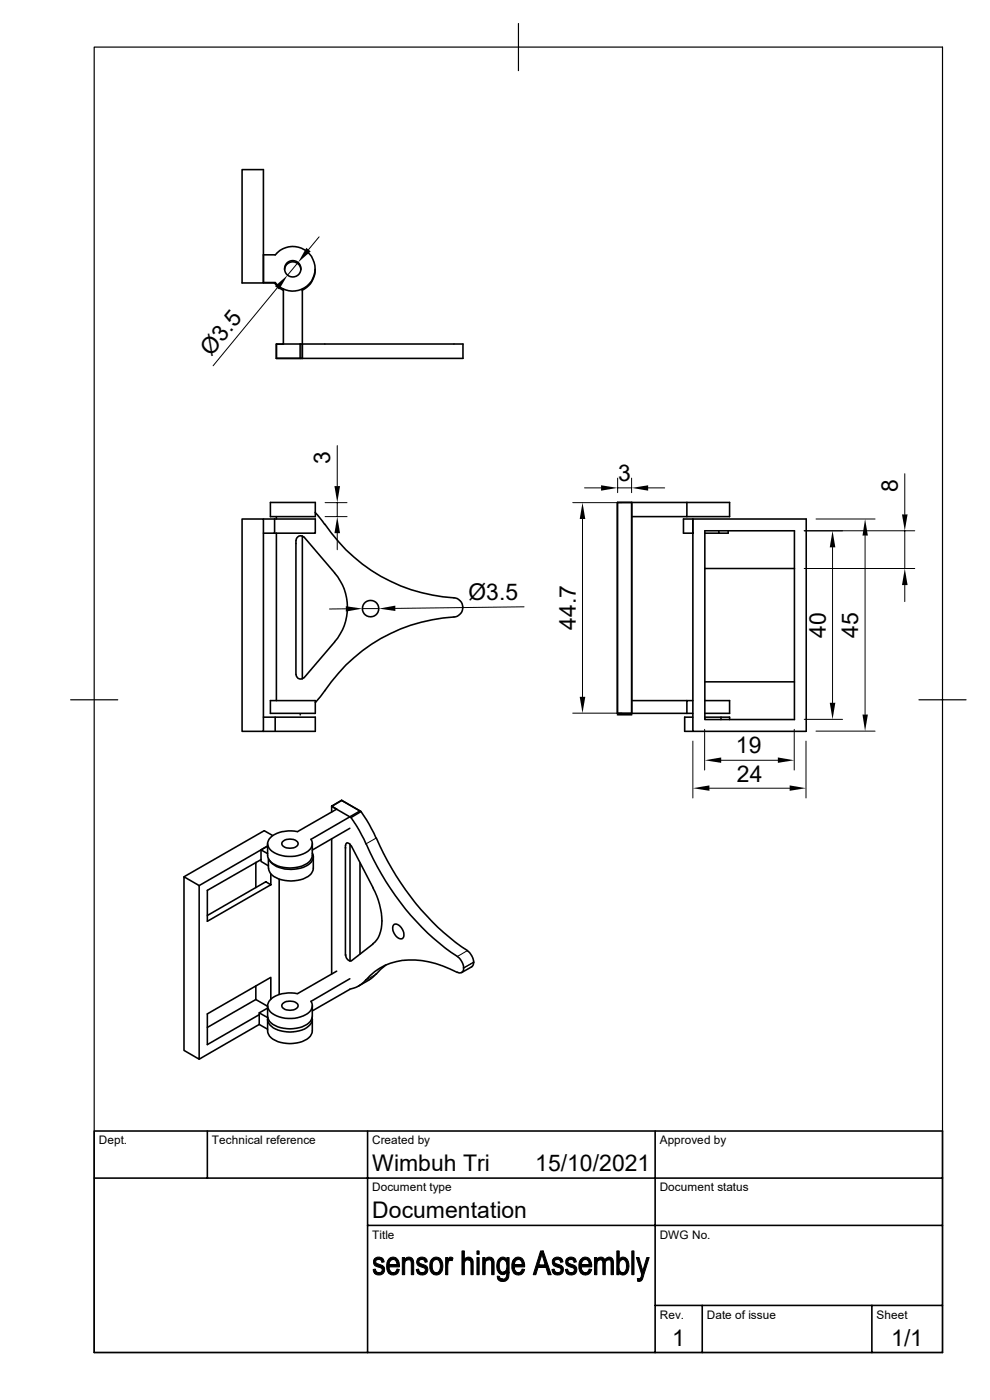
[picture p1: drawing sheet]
<svg xmlns="http://www.w3.org/2000/svg" width="210mm" height="297mm" viewBox="0 0 210 297" stroke-linecap="round" stroke-linejoin="round" font-family="sans-serif">
<g fill="none" stroke="#000" stroke-width=".34">
<path d="M51.4 36h4.5v24h-4.5zM58.2 60l.9 .9 1 .7M58.4 54.1h-2.5v5.8h2.5a4.7 4.7 0 0 0 6.9 .6 4.7 4.7 0 0 0 0-7 4.7 4.7 0 0 0-6.9 .6M60.4 57.2a1.74 1.74 0 0 1 1.7-1.7 1.74 1.74 0 0 1 1.7 1.7M66.8 57.1a4.8 4.8 0 0 1-2.7 4.5M55.9 60h2.4M58.6 76h5.5M58.6 76v-3h39.6v3h-34.1M60.1 61.3v11.7h-1.5v3M63.7 73v3zM63.7 73h.1M63.7 76h.1"/>
<path d="M64.1 61.3v14.7M51.4 110.1h4.5v45.1h-4.5zM55.9 110.1h2.4M57.4 106.6h9.5v3h-9.5zM58.3 110.1v3h-2.4M58.3 110.1h8.6v3h-8.6M58.6 109.6v.5M58.6 113.1v35.5M62.8 114.6v28.5M62.8 114.6a.98 .98 0 0 1 .7-.9 .98 .98 0 0 1 1.1 .3l6.4 7.5M64.1 113.7v30.3M66.8 108.7l2.1 2.6"/>
<path d="M68.9 111.2a35.3 35.3 0 0 0 27.7 15.7l.7 .3 .6 .6 .3 1M131 106.6h3v44.7h-3zM134 106.6h-3v44.7M134 106.6v44.7h-3M134 106.6h11.7M145 110.1h2v3h-2zM145.7 106.6v3h-11.7M145.7 106.6h9.1v3h-9.1M147 113.1h.1M147 110.1h24v45.1h-24zM149.5 113.1h3M149.5 112.6h19v40.1h-19z"/>
<path d="M152.5 112.6v.5M154.5 112.6v.5h-2M71 121.6a11.1 11.1 0 0 1 0 14.5M71 136.2l-6.4 7.5a.99 .99 0 0 1-1.1 .3 .99 .99 0 0 1-.7-.9M98.2 128.9a2.03 2.03 0 0 1-1.9 2 35.2 35.2 0 0 0-27.4 15.6l-2 2.6M98.2 128.8v.1M149.5 120.6h19M55.9 152.1h11v3.1h-11M57.4 148.6h9.5v2.7h-9.5zM58.4 152.1v3.1M63.7 151.6h.1M131 151.6h3z"/>
<path d="M134 151.3h11.7M134 148.6h11.7M145.7 151.3h1.3M147 152.1h-1.8v3.1h1.8M147 148.6h-1.3v2.7M149.5 152.1h3.5v.6M149.5 144.7h19M149.5 148.6h5.3v2.7h-5.3M153 152.1h1.8v.6M56.8 179v2.4a3.1 3.1 0 0 0 2.7 2.5 6.8 6.8 0 0 0 6.3-1.3l.4-.8 .1-2.8M57.8 177.2l-1.8-1-17 9.8M59.9 178.6a2.37 2.37 0 0 1 3.3 .2 1.32 1.32 0 0 1-1.7 1.2 1.32 1.32 0 0 1-1.7-1.2z"/>
<path d="M70.4 171.1v1.2M70.4 178v28.6M72.5 169.8l4.1 2.4M72.5 169.8l-2.1 1.3 4.1 2.3M72.5 169.8l-2.1 1.2 1 .7-8.2 4.7M73.3 179.9v22.7M73.3 179.9h.1M73.3 179.3v.6M73.3 179.3l.1-.4a.76 .76 0 0 1 1.1 .6M74.2 175.7l-7.9 4.6M74.3 179.1v24.8M74.5 173.4l1.7 2.7 1.4 2.9"/>
<path d="M74.5 179.5l4.6 8.8M76.4 172l-10.4 6.1a1.97 1.97 0 0 1-1.1 2.8 7 7 0 0 1-7.5-.6 1.8 1.8 0 0 1 .3-2.9 6.8 6.8 0 0 1 5.4-1M76.6 172.2l1.7 2.7 1.5 2.9M76.6 172.2l-2.1 1.2M77.7 179a53.8 53.8 0 0 0 19.3 23.9M79.8 177.8a53.8 53.8 0 0 0 19.4 23.9M39 186l3.2 1.9v36.8l-3.2-1.9zM54.3 183v5.3M55.4 182.4l-11.4 6.5v6.6l13.4-7.8M55.4 180.3v2.5l1.5 .9M56.8 181.1l-1.4-.8 1.4-.8-14.6 8.4M57.4 185.4v2.3"/>
<path d="M57.4 187.7l-1-.6-12.4 7.1M59.2 186.5v24.4M66.3 181a2.11 2.11 0 0 1-1.4 2.8 7.3 7.3 0 0 1-7.2-.6l-.5-.7M66.5 181.7v2.5a3.1 3.1 0 0 1-2.8 2.4 6.8 6.8 0 0 1-6.3-1.3 3.8 3.8 0 0 1-.5-3.1M76.4 183.1v19.3M79.1 188.3a12.7 12.7 0 0 1 1.4 10 4.2 4.2 0 0 1-1.4 1.9M83.5 196.3a1.28 1.28 0 0 1 1.8 .8 1.31 1.31 0 0 1-.1 2.1 2.24 2.24 0 0 1-1.7-2.9zM54.3 209.2v2.8l-10.3 6M54.3 212l2.5 1.5M55 217.3l-12.8 7.4M55 214.9l1.8 1a2.53 2.53 0 0 0 2.2 2.6 7.3 7.3 0 0 0 6.4-.8 1.82 1.82 0 0 0 .8-1.8M56.8 216.2v2.5a3.1 3.1 0 0 0 2.7 2.4 6.8 6.8 0 0 0 6.3-1.3l.4-.7 .1-2.9"/>
<path d="M56.8 213.9l-1.8 1v2.4l1.8 1.1M56.8 213.4v2.2a3.1 3.1 0 0 0 2.7 2.4 6.8 6.8 0 0 0 6.3-1.3l.4-.8 .1-2.5M57.4 212v-4.7l-13.4 7.8v6.5l11-6.3M59.9 212.9a2.37 2.37 0 0 1 3.3 .2 1.32 1.32 0 0 1-1.7 1.2 1.32 1.32 0 0 1-1.7-1.2zM71.4 206l-8.2 4.8M73.3 202.6h.1M73.3 202.6a1.06 1.06 0 0 0 1.2 1.2M74.2 209.9l-7.9 4.6M74.2 207.6l-8.2 4.8a1.97 1.97 0 0 1-1.1 2.9 7 7 0 0 1-7.5-.6 1.8 1.8 0 0 1 .3-2.9 6.8 6.8 0 0 1 5.4-1M77.6 207.9l-.4 .5a5.5 5.5 0 0 1-3 1.4M78.2 207.9l-2.1 1.3M79.1 200.3l-4.6 3.5"/>
<path d="M79.8 206.6l-1.6 1.3M81.9 204.7l-2.1 2M97 206.3a18.1 18.1 0 0 0-14.2-2 11.7 11.7 0 0 0-5.2 3.6M97 202.9a2.64 2.64 0 0 1 1.1 3.3l-.6 .2-.5-.2M99.1 201.7a3.2 3.2 0 0 1 1.4 2.4M100.1 205.1l-2.2 1.2M100.5 204.2l-.1 .5-.4 .4M100.5 204.1v.1M20 239.9h179.9v47h-179.9zM44 239.9v10M78 239.9v47M139 239.9v47"/>
<path d="M20 249.9h179.9M78 260h121.9M139 276.9h60.9M149 276.9v10M185 276.9v10"/>
<circle cx="62.1" cy="57" r="1.74"/>
<circle cx="78.6" cy="129.1" r="1.74"/>
</g>
<g fill="none" stroke="#000" stroke-width=".21">
<path d="M63.2 55.7l-2.2 2.7M67.7 50.2l-2.3 2.8M58.8 61.1l-13.6 16.5M71.5 94.5v8.6M69 106.6h4.6M69 109.6h4.6M71.5 106.6v3M71.5 113.1v3.5M121.5 106.6h10.4M123.6 110.1v37.7M124 103.5h3.5M131 101.4v3.1"/>
<path d="M131 103.5h3M134 101.4v3.1M137.5 103.5h3.5M170.6 112.6h23.5M173.1 110.1h12.5M176.6 116.1v33M183.5 113.6v38M191.9 100.5v8.6M191.9 112.6v8M73.4 129.2h-3.5M76.9 129.1h3.5M111.2 128.7l-27.3 .4"/>
<path d="M170.6 120.6h23.5M191.9 124.1v3.5M121.5 151.3h10.4M147 157.2v12.1M149.5 154.7v8.7M168.5 154.7v8.7M170.6 152.6h8.1M171 157.2v12.1M173.1 155.1h12.5M73.3 179.3h.1M79.8 177.8l-2.2 1.2M150.5 167.2h17"/>
<path d="M153 161.3h12M79.8 206.7l-2.2 1.2M99.1 201.7l-2.1 1.2M100.5 204.1l-2.2 1.2M100.5 204.2l-2.2 1.2"/>
</g>
<path d="M20 10h179.9v276.9h-179.9zM110 5v10M15 148.5h10M194.9 148.5h10" fill="none" stroke="#000" stroke-width=".25"/>
<g fill="#000" stroke="#000" stroke-width=".21">
<path d="M79.4 267.2h.9a.48 .48 0 0 0-.6 .4 .48 .48 0 0 0 .5 .5 1.29 1.29 0 0 1 1.3 1.6 1.28 1.28 0 0 1-2.1 .3h1a.61 .61 0 0 0 .7-.7 .61 .61 0 0 0-.8-.5 1.08 1.08 0 0 1-.9-1.6z" fill-rule="evenodd"/>
<path d="M79.2 269.3l.4-.1 .4 .7 .4 .1h-1z" fill-rule="evenodd"/>
<path d="M79.5 267a1.21 1.21 0 0 1 2 .7l-.5 .1a.58 .58 0 0 0-.7-.6h-.9z" fill-rule="evenodd"/>
<path d="M82.4 267.3l1-.1-.4 .1-.3 .4-.2 .6h2.2l.1 .1v.4h-2.3l.3 .9 .6 .3h-1a2.67 2.67 0 0 1 0-2.7z" fill-rule="evenodd"/>
<path d="M82.6 267a1.33 1.33 0 0 1 1.5-.1 1.33 1.33 0 0 1 .6 1.4h-2.1h1.6l-.2-.8-.2-.2-1.4-.1z" fill-rule="evenodd"/>
<path d="M82.4 270h1.3l.3-.3 .2-.5 .5 .1a1.32 1.32 0 0 1-.9 1.1 1.32 1.32 0 0 1-1.4-.4z" fill-rule="evenodd"/>
<path d="M85.3 266.8h.5v.5h.5l-.4 .6v2.5h-.6z" fill-rule="evenodd"/>
<path d="M85.9 267.2l.7 .1z" fill-rule="evenodd"/>
<path d="M86.1 266.9a1.07 1.07 0 0 1 1.3 0 1.07 1.07 0 0 1 .4 1.2v2.3h-.6v-2.6a.51 .51 0 0 0-.6-.5l-.7-.1z" fill-rule="evenodd"/>
<path d="M88.6 267.2h.9a.48 .48 0 0 0-.6 .4 .48 .48 0 0 0 .5 .5 1.37 1.37 0 0 1 1.4 1.4 1.24 1.24 0 0 1-1 1 1.24 1.24 0 0 1-1.2-.5h1a.58 .58 0 0 0 .7-.6 .58 .58 0 0 0-.7-.5 1.12 1.12 0 0 1-1-1.7z" fill-rule="evenodd"/>
<path d="M88.3 269.3l.5-.1 .3 .7 .5 .1h-1z" fill-rule="evenodd"/>
<path d="M88.7 267a1.16 1.16 0 0 1 1.9 .7l-.4 .1-.2-.4-.3-.2h-1.1z" fill-rule="evenodd"/>
<path d="M91.5 267.2h1a1.35 1.35 0 0 0-.8 1.9l.3 .6 .5 .3h-.9a2.89 2.89 0 0 1-.1-2.8z" fill-rule="evenodd"/>
<path d="M91.8 267a1.45 1.45 0 0 1 1.6 0 1.45 1.45 0 0 1 .5 1.6 1.47 1.47 0 0 1-.5 1.5 1.47 1.47 0 0 1-1.6 .2l-.2-.3h.9a1.58 1.58 0 0 0 .8-2.2l-.6-.6h-1.2z" fill-rule="evenodd"/>
<path d="M94.5 266.8h.5v.5h.6a1.01 1.01 0 0 0-.6 1.2v1.9h-.5z" fill-rule="evenodd"/>
<path d="M95.2 267a.58 .58 0 0 1 .9-.1l-.2 .6-.9-.2z" fill-rule="evenodd"/>
<path d="M98 265.4h.5v1.8l1.7 .1h-1.1l-.4 .2-.2 .5v2.4h-.5z" fill-rule="evenodd"/>
<path d="M98.7 266.9a1.03 1.03 0 0 1 1.5 .4l-1.7-.1z" fill-rule="evenodd"/>
<path d="M99.3 267.3h1l.1 3.1h-.5v-2.6a.52 .52 0 0 0-.6-.5z" fill-rule="evenodd"/>
<path d="M101.2 266.8h.4v3.6h-.4z" fill-rule="evenodd"/>
<path d="M101.2 265.4h.4v.7h-.4z" fill-rule="evenodd"/>
<path d="M102.4 266.8h.5v.5h.5l-.4 .6-.1 2.5h-.5z" fill-rule="evenodd"/>
<path d="M102.9 267.2l.8 .1z" fill-rule="evenodd"/>
<path d="M103.2 266.9a1.08 1.08 0 0 1 1.3 0 1.08 1.08 0 0 1 .3 1.3v2.2h-.5v-2.6a.51 .51 0 0 0-.6-.5l-.8-.1z" fill-rule="evenodd"/>
<path d="M105.5 270.7l.5 .1a.59 .59 0 0 0 .6 .6h-.9z" fill-rule="evenodd"/>
<path d="M105.7 267.3a1.05 1.05 0 0 1 1.8-.1h-.8a1.6 1.6 0 0 0-.5 2.5l.5 .2h1.3h-.5a1.13 1.13 0 0 1-1.3 .4 1.13 1.13 0 0 1-.7-1.1l-.1-1.1z" fill-rule="evenodd"/>
<path d="M106.7 267.2h.8z" fill-rule="evenodd"/>
<path d="M105.7 271.4h.9a1.04 1.04 0 0 0 .9-1.5h.5a1.53 1.53 0 0 1-1.2 2l-.6-.1z" fill-rule="evenodd"/>
<path d="M106.8 267.2h.7v-.4h.5v3.1h-1.3a1.6 1.6 0 0 0 .5-2.4z" fill-rule="evenodd"/>
<path d="M108.9 267.3l1-.1-.5 .2-.3 .9h2.2v.5h-2.2l.2 .9 .7 .3h-1a2.81 2.81 0 0 1-.1-2.7z" fill-rule="evenodd"/>
<path d="M109 267.2a1.28 1.28 0 0 1 1.5-.4 1.28 1.28 0 0 1 .8 1.3v.2h-2.2h1.7l-.2-.7-.3-.3z" fill-rule="evenodd"/>
<path d="M109 270h1.2l.3-.3 .2-.5 .6 .1a1.32 1.32 0 0 1-.9 1.1 1.32 1.32 0 0 1-1.4-.4z" fill-rule="evenodd"/>
<path d="M114.7 265.4h.5l-.3 .5-.6 2.5 1.5 .5h-1.7l-.4 1.5h-.6z" fill-rule="evenodd"/>
<path d="M115.2 265.4l1.7 5h-.6l-.5-1.5-1.5-.5h1.4l-.8-2.5z" fill-rule="evenodd"/>
<path d="M117.3 267.2h1a.48 .48 0 0 0-.7 .4 .48 .48 0 0 0 .6 .5 1.29 1.29 0 0 1 1.3 1.6 1.28 1.28 0 0 1-2.2 .3h1a.61 .61 0 0 0 .7-.7 .61 .61 0 0 0-.8-.5 1.12 1.12 0 0 1-.9-1.6z" fill-rule="evenodd"/>
<path d="M117.1 269.3l.5-.1 .3 .7 .4 .1h-1z" fill-rule="evenodd"/>
<path d="M117.5 267a1.21 1.21 0 0 1 1.9 .7l-.5 .1a.58 .58 0 0 0-.6-.6h-1z" fill-rule="evenodd"/>
<path d="M120.1 267.2h1a.48 .48 0 0 0-.6 .4 .48 .48 0 0 0 .5 .5 1.29 1.29 0 0 1 1.3 1.8 1.32 1.32 0 0 1-2.2 .1h1.1a.61 .61 0 0 0 .6-.7 .61 .61 0 0 0-.8-.5 1.12 1.12 0 0 1-.9-1.6z" fill-rule="evenodd"/>
<path d="M119.9 269.3l.5-.1 .3 .7 .5 .1h-1.1z" fill-rule="evenodd"/>
<path d="M120.3 267a1.17 1.17 0 0 1 2 .7l-.5 .1a.58 .58 0 0 0-.7-.6h-1z" fill-rule="evenodd"/>
<path d="M123.1 267.3l1.1-.1-.5 .2-.3 .9h2.1v.5h-2.2l.3 .9 .6 .3h-1a2.81 2.81 0 0 1-.1-2.7z" fill-rule="evenodd"/>
<path d="M123.2 267.2a1.28 1.28 0 0 1 1.5-.4 1.28 1.28 0 0 1 .8 1.3v.2h-2.1h1.6l-.1-.5-.4-.5z" fill-rule="evenodd"/>
<path d="M123.2 270h1.2l.4-.3 .2-.5 .5 .1a1.32 1.32 0 0 1-.9 1.1 1.32 1.32 0 0 1-1.4-.4z" fill-rule="evenodd"/>
<path d="M126.1 266.8h.5v.5h.4l-.3 .6-.1 2.5h-.5z" fill-rule="evenodd"/>
<path d="M126.6 267.2l.7 .1h-.7z" fill-rule="evenodd"/>
<path d="M126.6 267.2a.93 .93 0 0 1 .9-.5 .93 .93 0 0 1 .8 .6z" fill-rule="evenodd"/>
<path d="M127.7 267.3h1.4l-.4 .1-.3 .5v2.5h-.5v-2.5z" fill-rule="evenodd"/>
<path d="M128.5 267a.96 .96 0 0 1 1.2-.2 .96 .96 0 0 1 .4 1.1v2.5h-.5v-2.3a.62 .62 0 0 0-.5-.8l-.7-.1z" fill-rule="evenodd"/>
<path d="M130.9 265.4h.5v1.8h.7a1.54 1.54 0 0 0-.7 2.1l.5 .7h-.6v.4h-.4z" fill-rule="evenodd"/>
<path d="M131.3 270h.8z" fill-rule="evenodd"/>
<path d="M131.5 267a1.15 1.15 0 0 1 1.3-.1 1.15 1.15 0 0 1 .6 1.2v.1a1.83 1.83 0 0 1-1.3 2.3l-.5-.2-.2-.3h.7a1.56 1.56 0 0 0 .7-2.2l-.5-.5-.9-.1z" fill-rule="evenodd"/>
<path d="M134 265.4h.5v5h-.5z" fill-rule="evenodd"/>
<path d="M135.2 271.2l1.1 .1-.3 .4-.5 .2-.2-.1z" fill-rule="evenodd"/>
<path d="M135 266.8h.6l.8 2.9-.3 .7z" fill-rule="evenodd"/>
<path d="M137.2 266.8h.5l-1.3 4.4-.9 .1a.76 .76 0 0 0 .6-.9z" fill-rule="evenodd"/>
</g>
<g fill="#000">
<path d="M65 52.6l.9 .7-2.7 2.4zM58.3 60.7l2.7-2.3-1.8 3zM71.5 109.6l.6 3.5h-1.1zM71 103.1h1.1l-.6 3.5zM123.6 106.6l.6 3.5h-1.2zM127.5 103l3.5 .5-3.5 .6zM134 103.5l3.5-.5v1.1zM176.6 112.6l.6 3.5h-1.2zM183.5 110.1l.6 3.5h-1.1zM191.3 109.1h1.2l-.6 3.5zM73.4 128.6l3.5 .5-3.5 .7zM80.4 129.1l3.5-.6v1.1z"/>
<path d="M191.9 120.6l.6 3.5h-1.2zM123 147.8h1.2l-.6 3.5zM176 149.1h1.2l-.6 3.5zM183 151.6h1.1l-.6 3.5zM147 167.2l3.5-.6v1.2zM149.5 161.3l3.5-.6v1.1zM165 160.7l3.5 .6-3.5 .5zM167.5 166.6l3.5 .6-3.5 .6z"/>
</g>
<g font-size="4.9">
<text x="44.8" y="75.7" transform="rotate(-51 44.8 75.7)">Ø3.5</text>
<text x="70.1" y="98.4" transform="rotate(-90 70.1 98.4)">3</text>
<text x="131.1" y="102.1">3</text>
<text x="190.5" y="104.4" transform="rotate(-90 190.5 104.4)">8</text>
<text x="99.4" y="127.3" transform="rotate(-1 99.4 127.3)">Ø3.5</text>
<text x="122.2" y="133.6" transform="rotate(-90 122.2 133.6)">44.7</text>
<text x="175.2" y="135.3" transform="rotate(-90 175.2 135.3)">40</text>
<text x="182.1" y="135.3" transform="rotate(-90 182.1 135.3)">45</text>
<text x="156.1" y="159.8">19</text>
<text x="156.3" y="165.8">24</text>
<text x="79" y="248.5">Wimbuh Tri</text>
<text x="113.5" y="248.5">15/10/2021</text>
<text x="79" y="258.4">Documentation</text>
<text x="142.6" y="285.6">1</text>
<text x="189.1" y="285.6">1/1</text>
</g>
<g font-size="2.5">
<text x="21" y="242.7">Dept.</text>
<text x="45" y="242.7">Technical reference</text>
<text x="78.9" y="242.7">Created by</text>
<text x="140" y="242.7">Approved by</text>
<text x="79" y="252.8">Document type</text>
<text x="139.9" y="252.8">Document status</text>
<text x="79" y="262.8">Title</text>
<text x="139.9" y="262.8">DWG No.</text>
<text x="140" y="279.7">Rev.</text>
<text x="149.9" y="279.7">Date of issue</text>
<text x="186" y="279.7">Sheet</text>
</g>
</svg>
